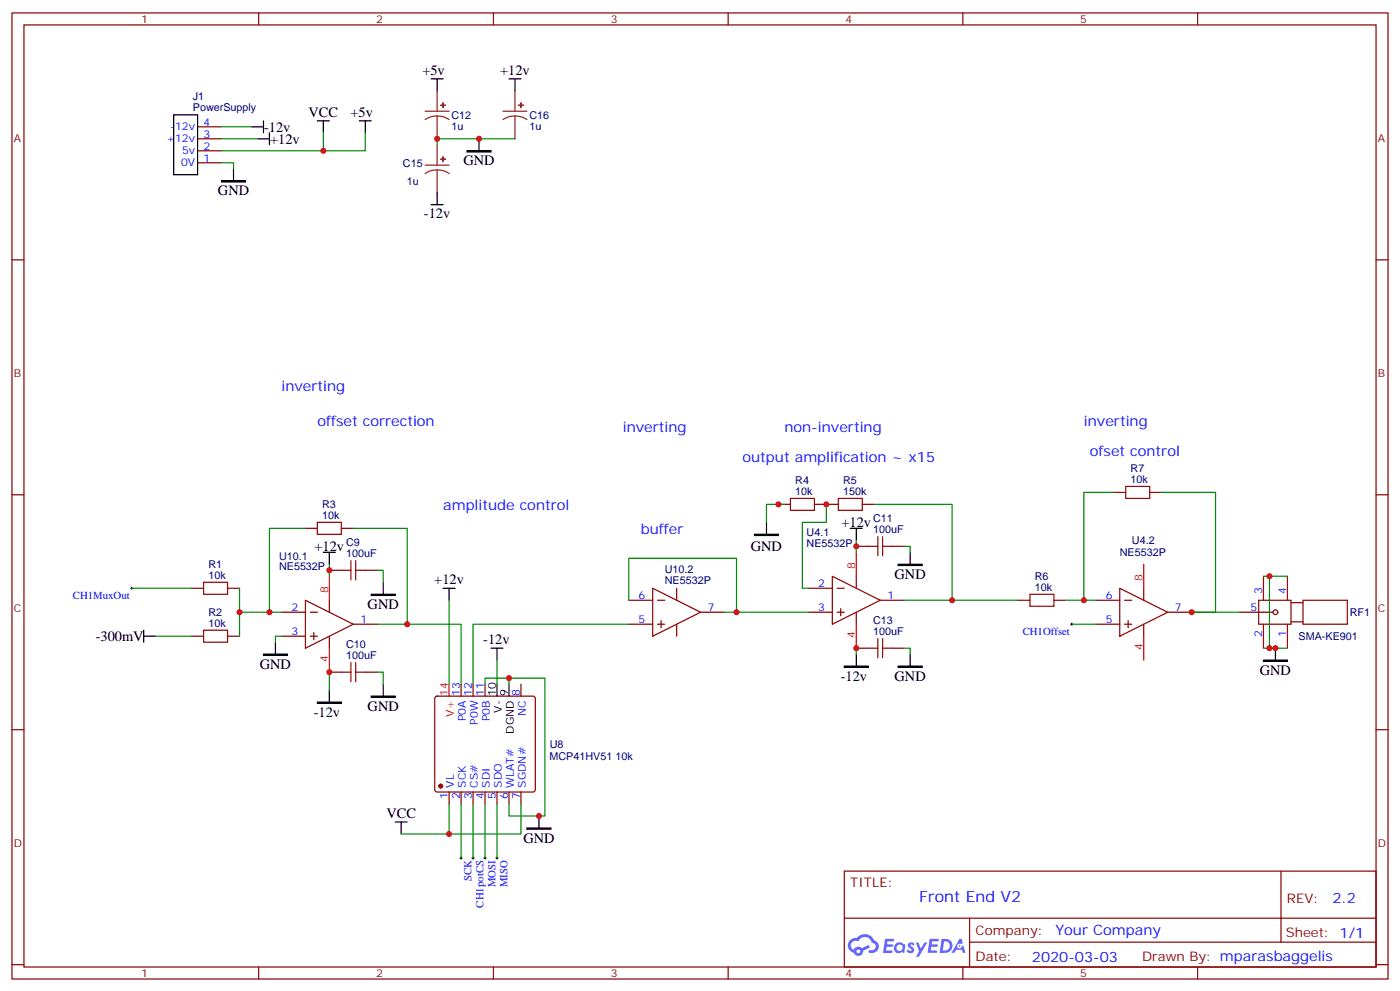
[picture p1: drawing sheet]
<svg xmlns="http://www.w3.org/2000/svg" width="412mm" height="292mm" viewBox="0 0 412 292" stroke-linecap="round" stroke-linejoin="round" font-family="sans-serif">
<g fill="none" stroke="#870000" stroke-width=".35">
<path d="M3.5 3.8h405.4v284.3h-405.4zM7.1 7.3h398.2v277.3h-398.2zM76.2 3.8v3.5M145.3 3.8v3.5M214.5 3.8v3.5M283.6 3.8v3.5M352.8 3.8v3.5M3.5 76.5h3.6M405.3 76.5h3.6M3.5 145.6h3.6M405.3 145.6h3.6M3.5 214.8h3.6"/>
<path d="M405.3 214.8h3.6M248.7 256.4h156.6v28.2h-156.6zM377.3 256.4v20.9M248.7 270.2h156.5M285.6 277.3h119.6M285.6 270.2v14.2M3.5 283.9h3.6M76.2 284.6v3.5M145.3 284.6v3.5M214.5 284.6v3.5M283.6 284.6v3.5M352.8 284.6v3.5"/>
<path d="M405.3 283.9h3.6"/>
</g>
<g fill="#5487ff">
<path d="M267.7 277.6a1.22 1.22 0 0 1 1.7 .2l-.4 .6a.47 .47 0 0 0-.3-.4 .47 .47 0 0 0-.5 .2l.1 .2a1.14 1.14 0 0 1 .8 1.8 1.14 1.14 0 0 1-1.9 0l-.2-.2 .5-.6 .7 .5a.29 .29 0 0 0 .3-.3 .29 .29 0 0 0-.2-.3 1.04 1.04 0 0 1-.6-1.7z"/>
<path d="M260.7 276.3h2.4l.3 .2-.2 .5-1.8 .1-.1 .8h1.5l.3 .4-.3 .4h-1.6l-.2 1.1h1.7l.2 .3-.2 .3-2.6 .1z"/>
<path d="M273.8 276.3h2.4l.3 .2-.1 .5-1.8 .1-.2 .8h1.6l.3 .4-.4 .4h-1.6l-.1 1.1h1.7l.2 .3-.2 .3-2.6 .1z"/>
<path d="M282.6 276.3h.7l.3 1.3-.6 .3a.69 .69 0 0 0-1 .3 .69 .69 0 0 0 .4 .9 .69 .69 0 0 0 .9-.6l.5-.2 .6 2.2h-.8l-.2-.9h-1.8l-.5 .9h-.8z"/>
<path d="M269.8 277.4h.8l.6 1.8 1.1-1.8h.9l-2.6 4.2h-.8l.9-1.5z"/>
<path d="M277.4 276.3l-.6 4.2h1.3a2.11 2.11 0 0 0 2.5-2.1 2.11 2.11 0 0 0-2.5-2.1zM278.1 277.1a1.39 1.39 0 0 1 1.7 1.4 1.39 1.39 0 0 1-1.8 1.3h-.3z"/>
<path d="M263.7 277.9a1.54 1.54 0 0 0-.1 2.2 1.54 1.54 0 0 0 2.2 .1l.6 .3 .3-2.3-.2-.3h-.4a1.49 1.49 0 0 0-2.4 0zM264 278.9a.94 .94 0 0 1 1.8 0 .94 .94 0 0 1-1.8 0z"/>
<path d="M250.4 276.7a2.18 2.18 0 0 0 1.1 3.7 1.44 1.44 0 0 0 1.6 .9 1.44 1.44 0 0 0 1.2-1.4l2-1.1-.5-.7-1.9 1a1.47 1.47 0 0 0-2.4 .4 1.39 1.39 0 0 1-.7-1.9 1.39 1.39 0 0 1 2-.5 2.12 2.12 0 0 1 2.2-1.3 2.12 2.12 0 0 1 1.9 1.7 1.14 1.14 0 0 1 1.1 1.4 1.14 1.14 0 0 1-1.7 .7 .43 .43 0 0 0-.5 .4 .43 .43 0 0 0 .4 .5 1.98 1.98 0 0 0 2.5-1.2 1.98 1.98 0 0 0-1.2-2.6 3.1 3.1 0 0 0-5.3-.6l-.9 .1zM252.3 280a.55 .55 0 0 1 1.1 0 .55 .55 0 0 1-1.1 0z"/>
<circle cx="282.6" cy="278.4" r=".26"/>
</g>
<g fill="none" stroke="#870000" stroke-width=".35">
<path d="M58.2 37.3h7.1M58.2 47.9h7.1M58.2 44.4h7.1M58.2 40.9h7.1M90 155.5h3.5M100.5 155.5h3.6M229.3 148.4h3.5M239.9 148.4h7M254 148.4h3.5M328.1 144.9h3.5M338.7 144.9h3.5M56.4 173.1h3.6"/>
<path d="M67 173.1h3.6M90 176.7l14.1 7-14.1 7.1zM97 176.7v3.5M97 167.9h3.5M107.6 167.9h3.5M185.2 176.7h7.1M192.3 173.1l14.1 7.1-14.1 7.1zM193.7 176.7h2.1M199.3 173.1v3.6M238.1 173.1h7.1M245.2 169.6l14.1 7.1-14.1 7zM246.6 173.1h2.1"/>
<path d="M247.6 179.1v2.2M252.2 169.6v3.5M252.2 160.8h3.6M259.3 176.7h7M262.8 160.8h3.5M299.9 176.7h3.5M310.4 176.7h3.6M322.8 176.7h7M329.8 173.1l14.2 7.1-14.2 7.1zM331.3 176.7h2.1M336.9 173.1v3.6M370.8 176.7h9.5v7h-9.5z"/>
<path d="M372.2 169.6v7.1M379.2 169.6v7.1M380.3 177.4h3.5M383.8 176.7h13.1v7h-13.1zM56.4 187.3h3.6M67 187.3h3.6M82.9 180.2h7.1M82.9 187.3h7.1M91.4 180.2h2.1M91.4 187.3h2.1M92.4 186.2v2.1M97 187.3v3.5"/>
<path d="M97 197.8h3.5M104.1 183.7h7M107.6 197.8h3.5M185.2 183.7h7.1M193.7 183.7h2.1M194.7 182.7v2.1M199.3 183.7v3.6M206.4 180.2h7M238.1 180.2h7.1M246.6 180.2h2.1M252.2 180.2v3.5M252.2 190.8h3.6"/>
<path d="M262.8 190.8h3.5M322.8 183.7h7M331.3 183.7h2.1M332.3 182.7v2.1M336.9 183.7v3.6M344 180.2h7M365.1 180.2h9.9M372.2 183.7v7.1M379.2 183.7v7.1M380.3 183h3.5M128.3 205.1l.5-.2h28.2l.5 .2 .2 .5v26.8l-.2 .5-.5 .2h-28.2l-.5-.2-.2-.5v-26.8zM135.8 201.4v3.5"/>
<path d="M139.3 201.4v3.5M142.9 201.4v3.5M153.5 201.4v3.5M132.3 233.1v3.5M135.8 233.1v3.5M139.3 233.1v3.5M142.9 233.1v3.5M146.4 233.1v3.5M149.9 233.1v3.5M153.5 233.1v3.5"/>
<circle cx="375.7" cy="180.2" r=".71"/>
</g>
<path d="M97 169.6v7.1M252.2 162.6v7M336.9 166.1v7M97 190.8v7M252.2 183.7v7.1M336.9 187.3v7M132.3 201.4v3.5" fill="none" stroke="#f00" stroke-width=".35"/>
<g fill="none" stroke="#a10000" stroke-width=".35">
<path d="M93.5 153.7h7v3.6h-7zM232.8 146.7h7.1v3.5h-7.1zM246.9 146.7h7.1v3.5h-7.1zM258.6 158v5.6M260 158v5.6M331.6 143.2h7.1v3.5h-7.1zM60 171.4h7v3.5h-7zM100.5 167.9h2.9M103.4 165v5.7M104.8 165v5.7M104.8 167.9h2.8M255.8 160.8h2.8"/>
<path d="M260 160.8h2.8M303.4 174.9h7v3.5h-7zM60 185.5h7v3.5h-7zM100.5 197.8h2.9M103.4 195v5.7M104.8 195v5.7M104.8 197.8h2.8M255.8 190.8h2.8M258.6 188v5.6M260 188v5.6M260 190.8h2.8"/>
</g>
<g fill="none" stroke="#000" stroke-width=".35">
<path d="M51.2 33.8h7v17.6h-7zM74.1 37.3h3.5M77.6 35.6v3.5M79.4 39.1v3.5M93.5 35.6h3.5M95.2 35.6v3.5M105.8 35.6h3.6M107.6 35.6v3.5M127 23.2h3.5M128.8 23.2v3.5M149.9 23.2h3.6M151.7 23.2v3.5"/>
<path d="M68.8 49.7v3.5M75.8 40.9h3.6M128.8 56.7v3.6M141.1 40.9v3.5M127 60.3h3.5M225.8 153.7v3.6M250.5 155.5h3.5M252.2 155.5v3.5M95.2 162.6h3.6M97 162.6v3.5M112.9 171.4v3.5M130.5 173.1h3.6"/>
<path d="M132.3 173.1v3.6M268.1 162.6v3.5M42.3 187.3h3.6M42.3 185.5v3.5M81.1 189v3.5M144.6 190.8h3.6M146.4 190.8v3.5M252.2 192.5v3.6M268.1 192.5v3.6M375.7 190.8v3.5M97 203.1v3.6M112.9 201.4v3.5"/>
<path d="M146.4 201.4v3.5M149.9 201.4v3.5M116.4 241.9h3.5M118.2 241.9v3.6M158.7 240.2v3.5"/>
</g>
<circle cx="129.8" cy="231.4" r=".53" fill="#870000" stroke="#870000" stroke-width=".35"/>
<g fill="none" stroke="#8c2424" stroke-width=".35">
<path d="M125.2 32.7h7.1M128.8 34.1l-1.9 .3-1.7 .8M128.8 34.1l1.8 .3 1.7 .8M128.8 26.7v6M128.8 34.1v6.8M148.2 32.7h7M151.7 34.1l-1.9 .3-1.6 .8M151.7 34.1l1.8 .3 1.7 .8M151.7 26.7v6M151.7 34.1v6.8M125.2 48.6h7.1M128.8 50l-1.9 .3-1.7 .8"/>
<path d="M128.8 50l1.8 .3 1.7 .8M128.8 42.6v6M128.8 50v6.7"/>
</g>
<g fill="#8c2424" stroke="#8c2424" stroke-width=".35">
<path d="M129.8 31h1.4z"/>
<path d="M130.5 30.3v1.4z"/>
<path d="M152.8 31h1.4z"/>
<path d="M153.4 30.3l.1 1.4z"/>
<path d="M129.8 46.8l1.4 .1z"/>
<path d="M130.5 46.1v1.5z"/>
</g>
<path d="M38.5 173.1h.7M38.8 172.8v.7M315.4 183.7h.7M315.7 183.4v.7M135.5 252.5h.7M135.8 252.2v.7M139 252.5h.7M139.3 252.2v.7M142.5 252.5h.7M142.9 252.2v.7M146 252.5h.8M146.4 252.2v.7" fill="none" stroke="#000" stroke-width=".29"/>
<path d="M65.3 53.2h7v.4h-7zM137.6 44.4h7v.3h-7zM222.2 157.3h7.1v.3h-7.1zM109.4 174.9h7v.4h-7zM264.6 166.1h7v.3h-7zM77.6 192.5h7.1v.4h-7.1zM248.7 196.1h7.1v.3h-7.1zM264.6 196.1h7v.3h-7zM372.2 194.3h7v.4h-7zM93.5 206.7h7v.3h-7zM109.4 204.9h7v.3h-7zM155.2 243.7h7.1v.4h-7.1z" fill="#000" stroke="#000" stroke-width=".35"/>
<g fill="none" stroke="#008700" stroke-width=".35">
<path d="M65.3 37.3h8.8M95.2 39.1v5.3M107.6 39.1v5.3h-42.3M65.3 47.9h3.5v1.8M65.3 40.9h10.5M151.7 40.9h-22.9v1.7M90 155.5h-10.6v24.7M104.1 155.5h15.8v28.2M231.1 148.4h-5.3v5.3M243.4 148.4v5.3h-7v19.4h1.7M252.2 159v3.6M257.5 148.4h23v28.3h19.4"/>
<path d="M328.1 144.9h-8.8v31.8M342.2 144.9h15.9v35.3h-7.1h14.1M38.8 173.1h17.6M70.6 173.1v14.2M97 166.1v3.5M111.1 167.9h1.8v3.5M132.3 176.7v24.7M185.2 176.7v-12.4h31.8v15.9h-3.6M266.3 160.8h1.8v1.8M266.3 176.7h14.2M314 176.7h8.8M372.2 169.6h7"/>
<path d="M373.9 169.6v21.2M45.9 187.3h10.5M70.6 180.2h12.3M82.9 187.3h-1.8v1.7M97 197.8v5.3M111.1 183.7h24.7v17.7M111.1 197.8h1.8v3.6M146.4 194.3v7.1M149.9 199.6h-7v1.8M185.2 183.7h-45.9v17.7M217 180.2h21.1M252.2 190.8v1.7"/>
<path d="M266.3 190.8h1.8v1.7M315.7 183.7h7.1M372.2 190.8h7M149.9 201.4v-1.8h10.6v40.6h-10.6v-3.6M132.3 236.6v8.9h-14.1M135.8 236.6v15.9M139.3 236.6v15.9M142.9 236.6v15.9M146.4 236.6v15.9M153.5 236.6v8.9h-21.2"/>
</g>
<g fill="#c00">
<circle cx="149.9" cy="199.6" r=".88"/>
<circle cx="95.3" cy="44.4" r=".88"/>
<circle cx="243.4" cy="148.4" r=".88"/>
<circle cx="229.3" cy="148.4" r=".88"/>
<circle cx="79.4" cy="180.2" r=".88"/>
<circle cx="70.6" cy="180.2" r=".88"/>
<circle cx="319.3" cy="176.7" r=".88"/>
<circle cx="132.3" cy="245.5" r=".88"/>
<circle cx="158.8" cy="240.2" r=".88"/>
<circle cx="119.9" cy="183.7" r=".88"/>
<circle cx="280.5" cy="176.7" r=".88"/>
<circle cx="351" cy="180.2" r=".88"/>
<circle cx="217" cy="180.2" r=".88"/>
<circle cx="128.8" cy="40.9" r=".88"/>
<circle cx="141.1" cy="40.9" r=".88"/>
<circle cx="97" cy="197.8" r=".88"/>
<circle cx="97" cy="167.9" r=".88"/>
<circle cx="252.2" cy="160.8" r=".88"/>
<circle cx="252.2" cy="190.8" r=".88"/>
<circle cx="373.9" cy="169.6" r=".88"/>
<circle cx="373.9" cy="190.8" r=".88"/>
<circle cx="375.7" cy="190.8" r=".88"/>
</g>
<text font-size="4.6" fill="#00f" x="270.8" y="265.4">Front End V2</text>
<g font-size="4.2">
<text x="124.4" y="22.1">+5v</text>
<text x="147.3" y="22.1">+12v</text>
<text x="90.9" y="34.5">VCC</text>
<text x="103.2" y="34.5">+5v</text>
<text x="77.8" y="38.8">-12v</text>
<text x="79.6" y="42.3">+12v</text>
<text x="136.5" y="48.6">GND</text>
<text x="64.2" y="57.4">GND</text>
<text x="124.9" y="64.2">-12v</text>
<text x="247.9" y="155.2">+12v</text>
<text x="92.6" y="162.2">+12v</text>
<text x="221.2" y="162.2">GND</text>
<text x="127.9" y="171.9">+12v</text>
<text x="263.5" y="170.3">GND</text>
<text x="108.3" y="179.1">GND</text>
<text x="28.2" y="188.7">-300mV</text>
<text x="142.3" y="189.5">-12v</text>
<text x="76.6" y="196.8">GND</text>
<text x="247.6" y="200.3">-12v</text>
<text x="263.5" y="200.3">GND</text>
<text x="371.1" y="198.5">GND</text>
<text x="108.3" y="209.1">GND</text>
<text x="92.4" y="210.9">-12v</text>
<text x="113.8" y="240.8">VCC</text>
<text x="154.2" y="248">GND</text>
</g>
<g font-size="4.2" fill="#00f">
<text x="82.9" y="114.9">inverting</text>
<text x="93.5" y="125.5">offset correction</text>
<text x="319.3" y="125.5">inverting</text>
<text x="183.4" y="127.3">inverting</text>
<text x="231.1" y="127.3">non-inverting</text>
<text x="218.7" y="136.1">output amplification ~ x15</text>
<text x="321" y="134.3">ofset control</text>
<text x="130.5" y="150.2">amplitude control</text>
<text x="188.7" y="157.3">buffer</text>
<text x="392.5" y="265.7">2.2</text>
<text x="310.9" y="275.2">Your Company</text>
<text x="304" y="283">2020-03-03</text>
</g>
<g font-size="3.9" fill="#800">
<text x="250.5" y="261">TITLE:</text>
<text x="379.1" y="265.7">REV:</text>
<text x="287.4" y="275.2">Company:</text>
<text x="378.7" y="275.8">Sheet: 1/1</text>
<text x="287.4" y="282.9">Date:</text>
<text x="336.4" y="282.9">Drawn By: mparasbaggelis</text>
</g>
<g font-size="3.2" fill="#800">
<text x="41.6" y="6.8">1</text>
<text x="110.8" y="6.8">2</text>
<text x="179.9" y="6.8">3</text>
<text x="249.1" y="6.8">4</text>
<text x="318.2" y="6.8">5</text>
<text x="4.1" y="41.9">A</text>
<text x="405.9" y="41.9">A</text>
<text x="4.1" y="111.1">B</text>
<text x="405.9" y="111.1">B</text>
<text x="4.1" y="180.2">C</text>
<text x="405.9" y="180.2">C</text>
<text x="4.1" y="249.3">D</text>
<text x="405.9" y="249.3">D</text>
<text x="41.6" y="287.6">1</text>
<text x="110.8" y="287.6">2</text>
<text x="179.9" y="287.6">3</text>
<text x="249.1" y="287.6">4</text>
<text x="318.2" y="287.6">5</text>
</g>
<g font-size="3.2" fill="#000080">
<text x="56.8" y="29.6">J1</text>
<text x="56.8" y="32.7">PowerSupply</text>
<text x="133" y="34.9">C12</text>
<text x="155.9" y="34.9">C16</text>
<text x="133" y="38.1">1u</text>
<text x="155.9" y="38.1">1u</text>
<text x="118.7" y="49">C15</text>
<text x="119.9" y="54.3">1u</text>
<text x="234.3" y="142.5">R4</text>
<text x="248.4" y="142.5">R5</text>
<text x="333" y="142.1">10k</text>
<text x="333" y="139">R7</text>
<text x="94.9" y="149.5">R3</text>
<text x="234.3" y="145.6">10k</text>
<text x="248.4" y="145.6">150k</text>
<text x="94.9" y="152.7">10k</text>
<text x="257.2" y="153.7">C11</text>
<text x="102" y="160.8">C9</text>
<text x="237.6" y="161">NE5532P</text>
<text x="237.6" y="157.9">U4.1</text>
<text x="257.2" y="156.9">100uF</text>
<text x="333.4" y="160.1">U4.2</text>
<text x="61.4" y="167.1">R1</text>
<text x="82.2" y="167.9">NE5532P</text>
<text x="82.2" y="164.7">U10.1</text>
<text x="102" y="164">100uF</text>
<text x="329.9" y="163.7">NE5532P</text>
<text x="61.4" y="170.3">10k</text>
<text x="195.8" y="171.9">NE5532P</text>
<text x="195.8" y="168.7">U10.2</text>
<text x="304.8" y="173.8">10k</text>
<text x="304.8" y="170.7">R6</text>
<text x="61.4" y="184.4">10k</text>
<text x="61.4" y="181.2">R2</text>
<text x="257.2" y="183.7">C13</text>
<text x="397.6" y="181.3">RF1</text>
<text x="102" y="190.8">C10</text>
<text x="257.2" y="186.9">100uF</text>
<text x="382.5" y="188.4">SMA-KE901</text>
<text x="102" y="194">100uF</text>
<text x="161.9" y="220.1">U8</text>
<text x="161.9" y="223.7">MCP41HV51 10k</text>
</g>
<g font-size="3.2" fill="#00f">
<text x="49" y="41.9">+12v</text>
<text x="50.2" y="38.4">-12v</text>
<text x="60" y="40.5">3</text>
<text x="60" y="37">4</text>
<text x="53.6" y="45.4">5v</text>
<text x="60" y="47.6">1</text>
<text x="60" y="44">2</text>
<text x="53.3" y="49">0V</text>
<text x="241" y="172.8">2</text>
<text x="21.5" y="176.3">CH1MuxOut</text>
<text x="85.8" y="179.8">2</text>
<text x="188.1" y="176.3">6</text>
<text x="208.5" y="179.8">7</text>
<text x="241" y="179.8">3</text>
<text x="261.4" y="176.3">1</text>
<text x="325.7" y="176.3">6</text>
<text x="346.1" y="179.8">7</text>
<text x="368.4" y="179.8">5</text>
<text x="371.8" y="174.9" transform="rotate(-90 371.8 174.9)">3</text>
<text x="378.9" y="174.9" transform="rotate(-90 378.9 174.9)">4</text>
<text x="106.2" y="183.4">1</text>
<text x="188.1" y="183.4">5</text>
<text x="325.7" y="183.4">5</text>
<text x="85.8" y="186.9">3</text>
<text x="301.3" y="186.8">CH1Offset</text>
<text x="371.8" y="187.5" transform="rotate(-90 371.8 187.5)">2</text>
<text x="378.9" y="187.5" transform="rotate(-90 378.9 187.5)">1</text>
<text x="135.5" y="204.7" transform="rotate(-90 135.5 204.7)">13</text>
<text x="139" y="204.7" transform="rotate(-90 139 204.7)">12</text>
<text x="142.5" y="204.7" transform="rotate(-90 142.5 204.7)">11</text>
<text x="153.1" y="204.7" transform="rotate(-90 153.1 204.7)">8</text>
<text x="137.2" y="212.3" transform="rotate(-90 137.2 212.3)">P0A</text>
<text x="140.8" y="213.3" transform="rotate(-90 140.8 213.3)">P0W</text>
<text x="144.3" y="212.3" transform="rotate(-90 144.3 212.3)">P0B</text>
<text x="154.9" y="210.8" transform="rotate(-90 154.9 210.8)">NC</text>
<text x="133.7" y="231.8" transform="rotate(-90 133.7 231.8)">VL</text>
<text x="137.2" y="231.8" transform="rotate(-90 137.2 231.8)">SCK</text>
<text x="140.8" y="231.8" transform="rotate(-90 140.8 231.8)">CS#</text>
<text x="144.3" y="231.8" transform="rotate(-90 144.3 231.8)">SDI</text>
<text x="147.8" y="231.8" transform="rotate(-90 147.8 231.8)">SDO</text>
<text x="151.3" y="231.8" transform="rotate(-90 151.3 231.8)">WLAT#</text>
<text x="154.9" y="231.8" transform="rotate(-90 154.9 231.8)">SGDN#</text>
<text x="131.9" y="235.3" transform="rotate(-90 131.9 235.3)">1</text>
<text x="135.5" y="235.3" transform="rotate(-90 135.5 235.3)">2</text>
<text x="139" y="235.3" transform="rotate(-90 139 235.3)">3</text>
<text x="142.5" y="235.3" transform="rotate(-90 142.5 235.3)">4</text>
<text x="146" y="235.3" transform="rotate(-90 146 235.3)">5</text>
<text x="149.6" y="235.3" transform="rotate(-90 149.6 235.3)">6</text>
<text x="153.1" y="235.3" transform="rotate(-90 153.1 235.3)">7</text>
<text x="138.9" y="259.4" transform="rotate(-90 138.9 259.4)">SCK</text>
<text x="146" y="261.1" transform="rotate(-90 146 261.1)">MOSI</text>
<text x="149.5" y="261.1" transform="rotate(-90 149.5 261.1)">MISO</text>
<text x="142.4" y="267.1" transform="rotate(-90 142.4 267.1)">CH1potCS</text>
</g>
<g font-size="3.2" fill="#f00">
<text x="251.9" y="167.5" transform="rotate(-90 251.9 167.5)">8</text>
<text x="336.5" y="171" transform="rotate(-90 336.5 171)">8</text>
<text x="96.7" y="174.6" transform="rotate(-90 96.7 174.6)">8</text>
<text x="251.9" y="187.9" transform="rotate(-90 251.9 187.9)">4</text>
<text x="336.5" y="191.4" transform="rotate(-90 336.5 191.4)">4</text>
<text x="96.7" y="194.9" transform="rotate(-90 96.7 194.9)">4</text>
<text x="131.9" y="204.7" transform="rotate(-90 131.9 204.7)">14</text>
<text x="133.7" y="211" transform="rotate(-90 133.7 211)">V+</text>
</g>
<g font-size="3.2">
<text x="146" y="204.7" transform="rotate(-90 146 204.7)">10</text>
<text x="147.8" y="209.8" transform="rotate(-90 147.8 209.8)">V-</text>
<text x="149.6" y="204.7" transform="rotate(-90 149.6 204.7)">9</text>
<text x="151.3" y="215.9" transform="rotate(-90 151.3 215.9)">DGND</text>
</g>
</svg>
